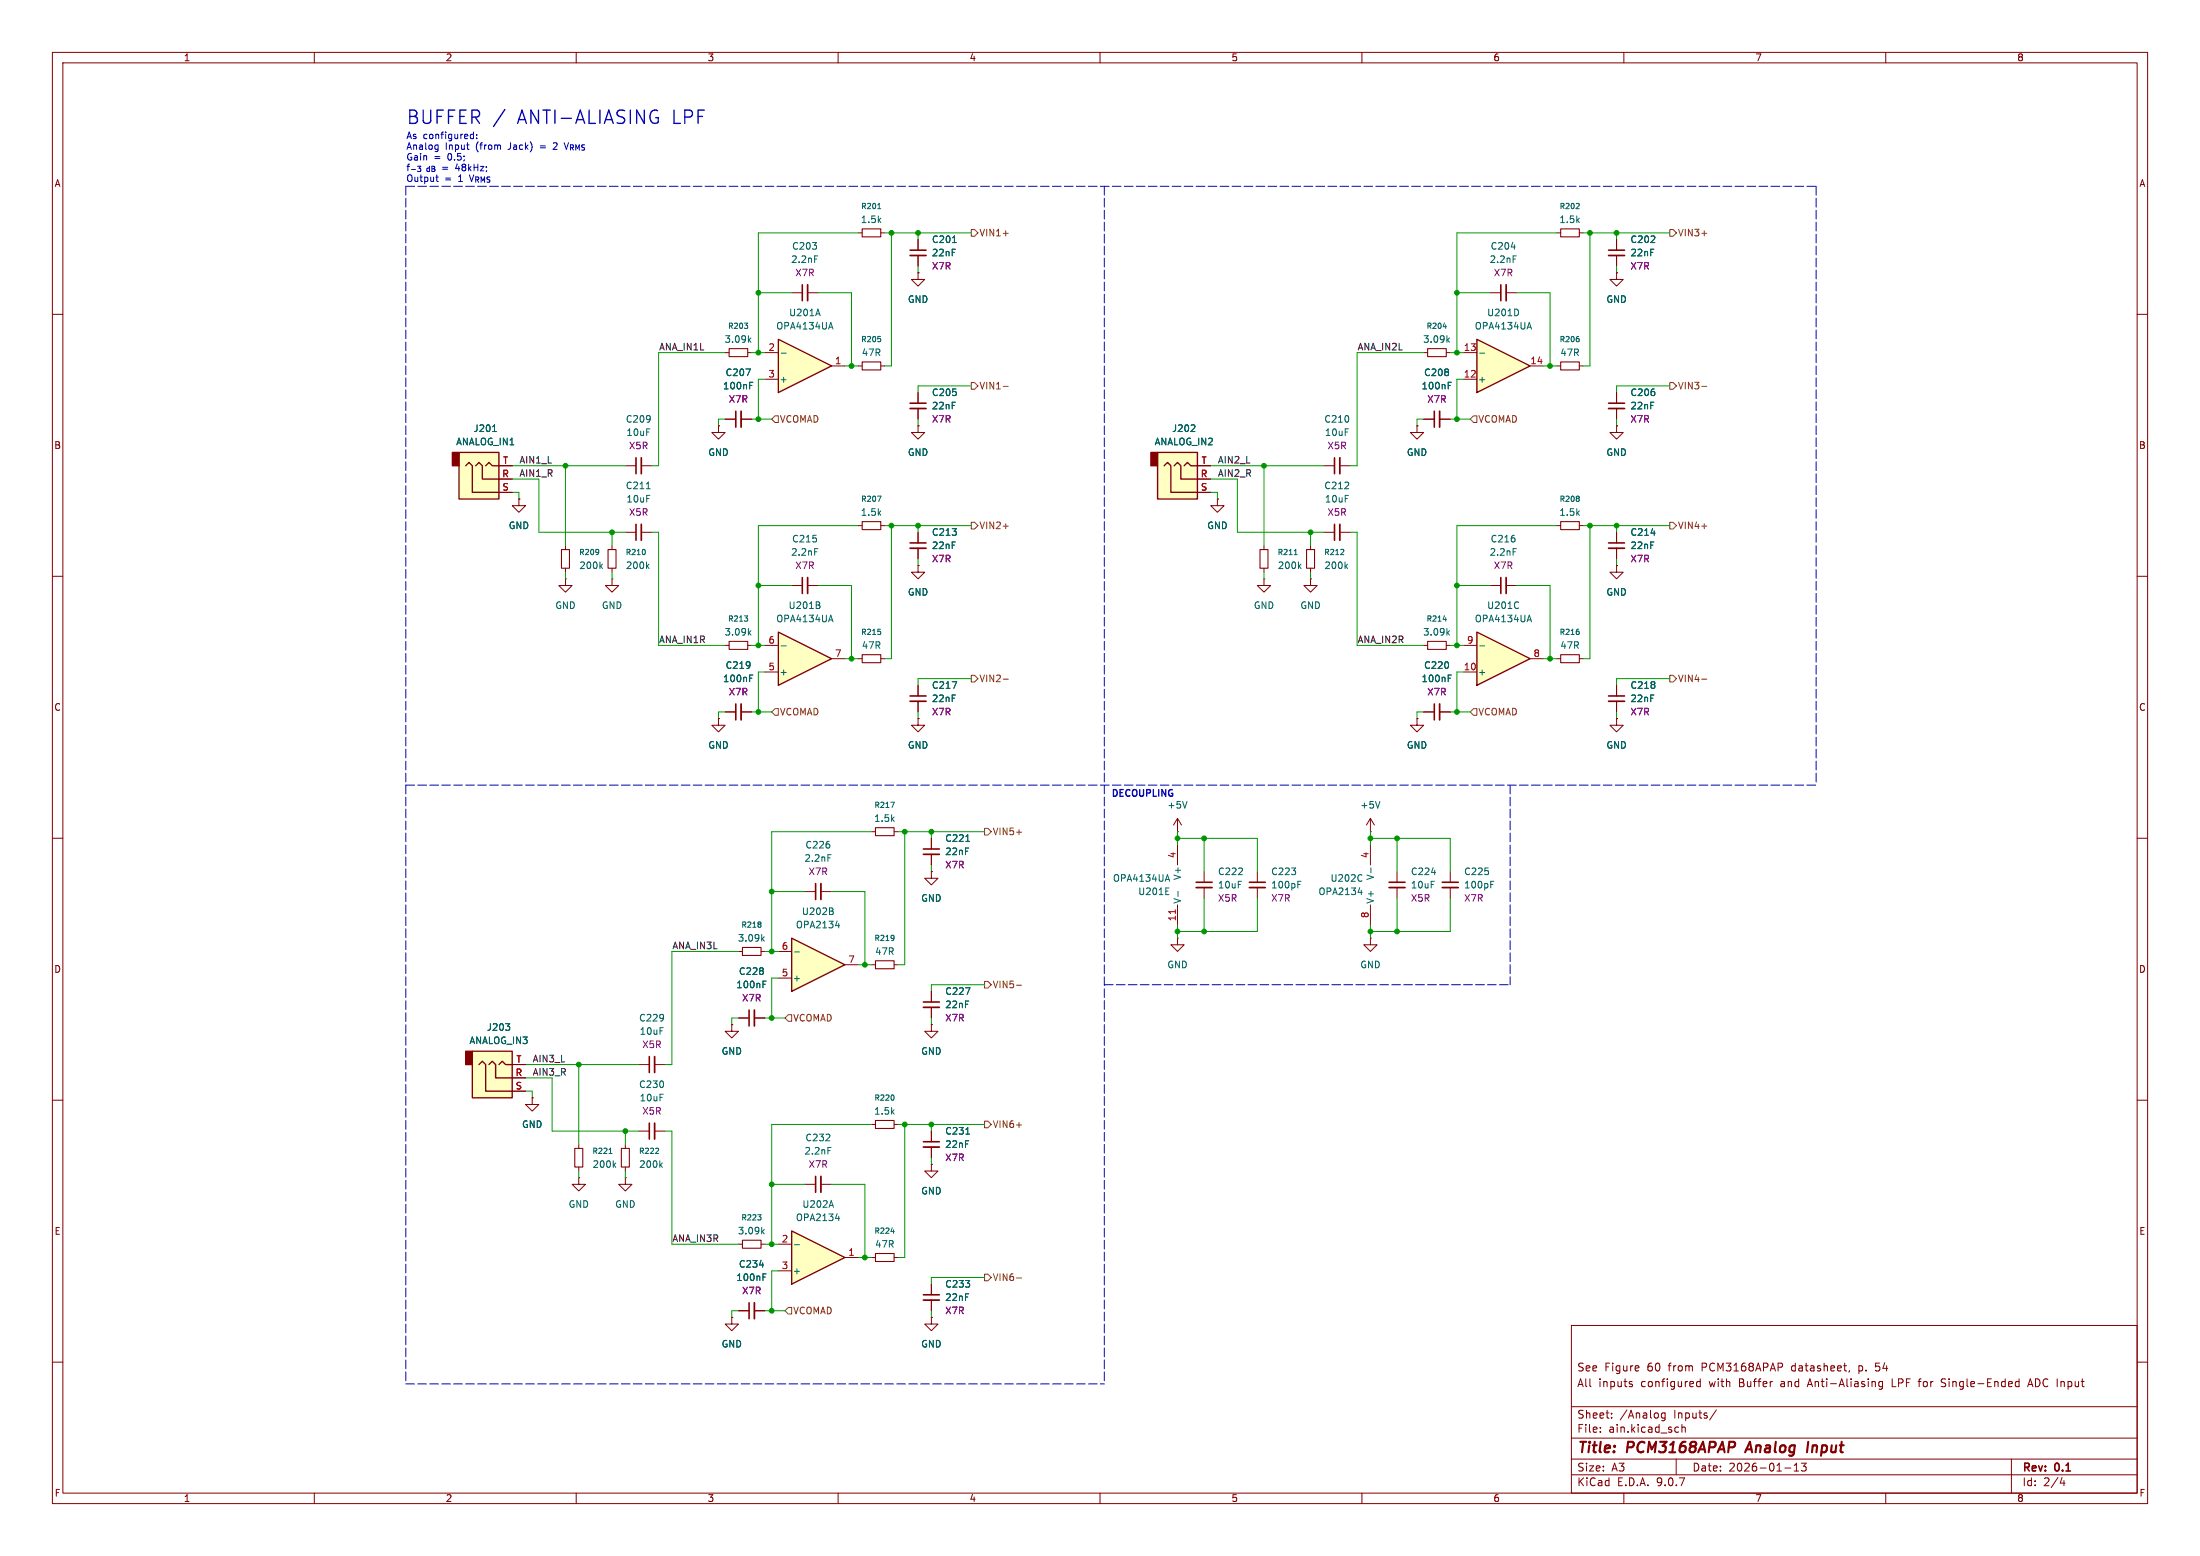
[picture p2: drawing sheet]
<svg xmlns="http://www.w3.org/2000/svg" width="420mm" height="297mm" viewBox="0 0 420 297" stroke-linecap="round" stroke-linejoin="round" font-family="sans-serif">
<g fill="none" stroke="#840000" stroke-width=".19">
<path d="M10 10h400v277h-400zM12 12h396v273h-396zM60 10v2M110 10v2M160 10v2M210 10v2M260 10v2M310 10v2M360 10v2M10 60h2M408 60h2M10 110h2"/>
<path d="M151.1 111.8h2.1M154.2 111.8h2M250.2 104.1v.8M250.2 108.5v.7M252.7 101.6h2.1M255.8 101.6h2M408 110h2M10 160h2M224.8 158.8h.1M224.8 156.2l-.8 1.3M224.8 156.2l.8 1.3M224.8 156.2v2.6"/>
<path d="M408 160h2M177.8 166.4v1.2h1.3l-1.3 1.3-1.3-1.3h1.3M177.8 166.4h.1M224.8 179.1v1.2h1.3l-1.3 1.3-1.3-1.3h1.3M224.8 179.1h.1M224.8 161.3v3.8M224.8 172.7v3.8M229.9 166.4v2M229.9 169.4v2.1M240 166.4v2M240 169.4v2.1M261.6 161.3v3.8"/>
<path d="M261.6 172.7v3.8M166.4 184.2h.7M170.7 184.2h.7M10 210h2M101.6 209.6v1.2h1.3l-1.3 1.3-1.3-1.3h1.3M101.6 209.6h.1M408 210h2M139.7 251.5v1.2h1.3l-1.3 1.3-1.3-1.3h1.3M139.7 251.5h.1M177.8 251.5v1.2h1.3l-1.3 1.3-1.3-1.3h1.3M177.8 251.5h.1M177.8 245.1v2"/>
<path d="M177.8 248.2v2M300 253h108v32h-108zM10 260h2M300 278.5h108M300 274.5h108M300 268.5h108M305.5 273.2v.2M305.5 272.5v.1M307.7 270.5v.2M307.7 269.8v.1M311.2 264.2l.4 .1 .1 .2-.3 .2h-.2M311.2 263.7l.4 .1"/>
<path d="M312.8 260.8l.1 .2-.7 .2M317.9 269.7v1.2l-.3 .3-.4-.1M317.9 269.8l-.5-.1-.2 .3 .1 .6h.6M320 278.5v3M320.3 272.4l.1 .1M320.4 273.3l-.1 .1M321.1 271.9v1.5M321.1 272.5l.2-.1 .4 .1v.9M324.6 263.8l-.4-.1-.3 .3 .1 .6h.6M324.6 263.2v1.5M327.7 269.1l-1.3 1.9M342.5 279.7l.4-.4v1.5"/>
<path d="M344.8 279.3l-.5 .6 .4 .1v.6l-.2 .2-.6-.2M353.1 261.6l-.2 .3M357.8 263.7l.2 .2v.8M358 261.5l.1 .1M358.1 260.2l-.1 .7 .1-.1M359.4 263.8l-.5-.1-.2 .3 .1 .6h.6M359.4 263.7v1.2l-.3 .3-.4-.1M361.2 263.2v1.5h.7M366.2 263.7h.5M366.6 263.2l-.2 .2M370.6 264.6l.6 .1M371.2 263.2h-.3l-.3 .3 .1 .3 .5 .2"/>
<path d="M384 278.5v6.5M384.7 264.4l.3 .3 .4-.1M385.4 263.8l-.4-.1-.3 .3M385.4 263.2v1.5M387.1 264.7l.5-1.5 .5 1.5M387.2 264.3h.7M408 260h2M60 285v2M110 285v2M160 285v2M210 285v2M260 285v2"/>
<path d="M300 281.5h108M310 285v2M340.7 280.2h1.2M342.5 280.8h.9M360 285v2M393.7 282l-.4 1.1h.9M394 282.6v1"/>
</g>
<path d="M334.1 275.2l-1 2M345.2 275.2l-.2 2" fill="none" stroke="#840000" stroke-width=".4"/>
<path d="M153.2 110.2v3.1M254.8 100.1v3M228.3 168.4h3.1M238.5 168.4h3.1M176.3 247.1h3" fill="none" stroke="#840000" stroke-width=".3"/>
<path d="M154.2 110.2v3.1M255.8 100.1v3M228.3 169.4h3.1M238.5 169.4h3.1M176.3 248.2h3" fill="none" stroke="#840000" stroke-width=".33"/>
<g fill="none" stroke="#006464" stroke-width=".19">
<path d="M155.5 104.7h.6M255.9 105.9h.6M256.5 105v.3M256.9 108l.4 .5M257.3 107.7l-.5 .5M226.6 153l-.4 1.2M170.6 178.6v.7M170.7 179h-.1M222.6 170.8h.6M222.6 169.5h.6M222.6 167.9h.6M222.9 166.9l.4 1.3"/>
<path d="M224.9 170.1v1M247.8 168.8h.4M247.8 168.2h.6M259.3 170.3h.8M259.9 169.9v.9M259.9 167l.1 .1M260 168.1l-.1 .1M261.7 165.6v1"/>
</g>
<path d="M249.4 104.9h1.6v3.6h-1.6zM167.1 183.4h3.6v1.5h-3.6z" fill="none" stroke="#840000" stroke-width=".2"/>
<path d="M224.4 173.7v.7" fill="none" stroke="#a90000" stroke-width=".19"/>
<path d="M281.9 120.7l10.2 5-10.2 5.1z" fill="#ffffc2"/>
<path d="M281.9 120.7l10.2 5-10.2 5.1z" fill="none" stroke="#840000" stroke-width=".25"/>
<g fill="none" stroke="#840000" stroke-width=".19">
<path d="M297.2 44.5h.7M301.5 44.5h.8M308.6 52.1v1.2h1.3l-1.3 1.3-1.3-1.3h1.3M308.6 52.1h.1M308.6 45.7v2.1M308.6 48.8v2M119.4 88.9h2M122.4 88.9h2.1M119.4 101.6h2M122.4 101.6h2.1M241.3 104.1v.8M241.3 108.5v.7"/>
<path d="M284.5 111.8h2M287.5 111.8h2.1M297.2 100.3h.7M301.5 100.3h.8M279.4 128.3h2.5M279.4 123.2h2.5M292.1 125.7h2.5M297.2 125.7h.7M301.5 125.7h.8M141 250.2h2M144 250.2h2"/>
</g>
<g fill="none" stroke="#006464" stroke-width=".19">
<path d="M300.9 39.8h.6M301.4 38.9v.4M123.4 93.3h.7M301.4 94.8v.2M301.4 95.2v.4M247.1 105.9h.6M248 108l.4 .5M248.4 107.7l-.5 .5M288.9 104.7h.6M289.8 114.9l.1 .1M289.9 116l-.1 .1M291.6 118.3h.7"/>
<path d="M291.9 117.4l.5 1.3M282.5 123.3h.9M301.4 120.6v.4M145 241.5h.8M145.7 243.8h.4M145.7 243.1h.6"/>
</g>
<path d="M297.9 43.7h3.6v1.5h-3.6zM297.9 99.6h3.6v1.5h-3.6zM240.5 104.9h1.6v3.6h-1.6zM297.9 125h3.6v1.5h-3.6z" fill="none" stroke="#840000" stroke-width=".2"/>
<path d="M307.1 47.8h3M121.4 87.4v3M121.4 100.1v3M286.5 110.2v3.1M143 248.7v3" fill="none" stroke="#840000" stroke-width=".3"/>
<path d="M307.1 48.8h3M122.4 87.4v3M122.4 100.1v3M287.5 110.2v3.1M144 248.7v3" fill="none" stroke="#840000" stroke-width=".33"/>
<path d="M151.1 179.1l10.2 5.1-10.2 5z" fill="#ffffc2"/>
<path d="M151.1 179.1l10.2 5.1-10.2 5z" fill="none" stroke="#840000" stroke-width=".25"/>
<g fill="none" stroke="#840000" stroke-width=".19">
<path d="M241.3 110.5v1.3h1.3l-1.3 1.2-1.3-1.2h1.3M241.3 110.5h.1M250.2 110.5v1.3h1.3l-1.3 1.2-1.3-1.2h1.3M250.2 110.5h.1M270.5 137.2v1.2h1.3l-1.3 1.3-1.3-1.3h1.3M270.5 137.2h.1M271.8 135.9h2M274.8 135.9h2.1M308.6 130.8v2M308.6 133.9v2M261.6 158.8h.1M261.6 156.2l-.7 1.3"/>
<path d="M261.6 156.2l.8 1.3M261.6 156.2v2.6M153.7 170.2h2M156.7 170.2h2M261.6 179.1v1.2h1.3l-1.3 1.3-1.3-1.3h1.3M261.6 179.1h.1M266.7 166.4v2M266.7 169.4v2.1M276.9 166.4v2M276.9 169.4v2.1M139.7 195.6v1.3h1.3l-1.3 1.2-1.3-1.2h1.3M139.7 195.6h.1"/>
<path d="M141 181.6h.7M141 194.3h2M144 194.3h2M145.3 181.6h.7M148.6 186.7h2.5M148.6 181.6h2.5M161.3 184.2h2.5M177.8 195.6v1.3h1.3l-1.3 1.2-1.3-1.2h1.3M177.8 195.6h.1M177.8 189.2v2.1M177.8 192.3v2M119.4 218.4v.8"/>
<path d="M121.9 215.9h2.1M121.9 203.2h2.1M125 215.9h2M125 203.2h2M166.4 214.6h.7M170.7 214.6h.7M177.8 215.9v2M177.8 218.9v2.1M119.4 222.8v.7"/>
</g>
<g fill="none" stroke="#006464" stroke-width=".19">
<path d="M276.5 129.5h.4M276.5 128.8h.6M263.4 153l-.4 1.2M145.2 176.1v.2M145.2 176.5v.4M145.5 179.2l.4 .4M145.9 178.8l-.5 .5M158.1 163.1h.6M158.8 173.9l.3 .2-.1 .3-.2 .2M158.9 173.4l.1 .1-.1 .3M159.5 176.7h.8M160.1 176.3v.8"/>
<path d="M273.3 166.5h.8M284.6 168.8h.4M284.6 168.2h.6M145.7 187.9h.4M145.7 187.3h.6M151.7 181.7h.9M184.3 188.5h.9l-.6 1.3M125.7 219.3v.3M170.6 209.2v.6M184.4 216.5h.7M125.1 220.2h.6M126.1 222.3l.3 .5"/>
<path d="M126.4 222l-.4 .5"/>
</g>
<path d="M273.8 134.4v3M307.1 132.8h3M155.7 168.7v3M265.2 168.4h3M275.3 168.4h3.1M143 192.8v3M176.3 191.3h3M124 201.7v3M124 214.4v3M176.3 217.9h3" fill="none" stroke="#840000" stroke-width=".3"/>
<path d="M274.8 134.4v3M307.1 133.9h3M156.7 168.7v3M265.2 169.4h3M275.3 169.4h3.1M144 192.8v3M176.3 192.3h3M125 201.7v3M125 214.4v3M176.3 218.9h3" fill="none" stroke="#840000" stroke-width=".33"/>
<path d="M141.7 180.8h3.6v1.6h-3.6zM118.6 219.2h1.5v3.6h-1.5zM167.1 213.9h3.6v1.5h-3.6z" fill="none" stroke="#840000" stroke-width=".2"/>
<path d="M151.1 234.9l10.2 5.1-10.2 5.1z" fill="#ffffc2"/>
<path d="M151.1 234.9l10.2 5.1-10.2 5.1z" fill="none" stroke="#840000" stroke-width=".25"/>
<g fill="none" stroke="#840000" stroke-width=".19">
<path d="M297.2 69.9h.7M301.5 69.9h.8M137.2 137.2v1.2h1.2l-1.2 1.3-1.3-1.3h1.3M137.2 137.2h.1M308.6 137.2v1.2h1.3l-1.3 1.3-1.3-1.3h1.3M308.6 137.2h.1M141 237.5h.7M145.3 237.5h.7M148.6 237.5h2.5M153.7 226.1h2M156.7 226.1h2M177.8 222.2v1.3h1.3l-1.3 1.3-1.3-1.3h1.3"/>
<path d="M177.8 222.2h.1M148.6 242.6h2.5M161.3 240h2.5M166.4 240h.7M170.7 240h.7"/>
</g>
<path d="M301.4 64.7v.4M158.1 219h.6M144.6 231.9h.7l-.4 .3M145.2 232.3v.5M145.5 235l.4 .5M145.9 234.7l-.5 .5M151.7 237.6h.9M158.7 229.2l.4 1.2M159.5 232.6h.8M160.1 232.1v.9M170.1 235.1h.6" fill="none" stroke="#006464" stroke-width=".19"/>
<path d="M155.7 224.5v3.1" fill="none" stroke="#840000" stroke-width=".3"/>
<path d="M156.7 224.5v3.1" fill="none" stroke="#840000" stroke-width=".33"/>
<path d="M297.9 69.1h3.6v1.5h-3.6zM141.7 236.7h3.6v1.6h-3.6zM167.1 239.3h3.6v1.5h-3.6z" fill="none" stroke="#840000" stroke-width=".2"/>
<path d="M148.6 64.8l10.1 5.1-10.1 5z" fill="#ffffc2"/>
<path d="M148.6 64.8l10.1 5.1-10.1 5z" fill="none" stroke="#840000" stroke-width=".25"/>
<path d="M151.1 55.9h2.1M154.2 55.9h2M284.5 55.9h2M287.5 55.9h2.1M146 72.4h2.6M146 67.3h2.6M158.7 69.9h2.6M138.4 135.9h2.1M141.5 135.9h2" fill="none" stroke="#840000" stroke-width=".19"/>
<path d="M155.5 48.8h.6M156.1 59l.5 1.3M288.5 47.1h.8M288.9 48.8h.6M149.1 67.4h1M158.3 62.4h.6M158.6 61.5l.4 1.3M143.1 129.5h.4M143.1 128.8h.6" fill="none" stroke="#006464" stroke-width=".19"/>
<path d="M153.2 54.4v3M286.5 54.4v3M140.5 134.4v3" fill="none" stroke="#840000" stroke-width=".3"/>
<path d="M154.2 54.4v3M287.5 54.4v3M141.5 134.4v3" fill="none" stroke="#840000" stroke-width=".33"/>
<path d="M148.6 120.7l10.1 5-10.1 5.1z" fill="#ffffc2"/>
<path d="M148.6 120.7l10.1 5-10.1 5.1z" fill="none" stroke="#840000" stroke-width=".25"/>
<g fill="none" stroke="#840000" stroke-width=".19">
<path d="M175.3 52.1v1.2h1.2l-1.2 1.3-1.3-1.3h1.3M175.3 52.1h.1M175.3 45.7v2.1M175.3 48.8v2M138.4 67.3h.8M142.7 67.3h.8M163.8 69.9h.8M168.1 69.9h.8M175.3 74.9v2.1M175.3 78v2M175.3 81.3v1.3h1.2l-1.2 1.2-1.3-1.2h1.3M175.3 81.3h.1"/>
<path d="M146 128.3h2.6M146 123.2h2.6M158.7 125.7h2.6M175.3 137.2v1.2h1.2l-1.2 1.3-1.3-1.3h1.3M175.3 137.2h.1M166.4 158.8h.7M170.7 158.8h.7M177.8 160v2.1M177.8 163.1v2"/>
</g>
<g fill="none" stroke="#006464" stroke-width=".19">
<path d="M181.8 46.3h.8M142.1 61.7h.6l-.3 .4M142.7 62.2v.4M143 64.9l.4 .4M143.4 64.5l-.5 .5M168.1 64.7v.4M156.2 115.5l.3 .2v.3l-.2 .1M156.4 114.9l.1 .2-.1 .3M158.3 118.3h.6M158.6 117.4l.4 1.3M149.1 123.3h1M170 153.1h.7l-.4 1"/>
<path d="M184.4 160.6h.7"/>
</g>
<path d="M139.2 66.5h3.5v1.6h-3.5zM164.6 69.1h3.5v1.5h-3.5zM167.1 158h3.6v1.5h-3.6z" fill="none" stroke="#840000" stroke-width=".2"/>
<path d="M173.7 47.8h3.1M173.7 77h3.1M176.3 162.1h3" fill="none" stroke="#840000" stroke-width=".3"/>
<path d="M173.7 48.8h3.1M173.7 78h3.1M176.3 163.1h3" fill="none" stroke="#840000" stroke-width=".33"/>
<path d="M281.9 64.8l10.2 5.1-10.2 5z" fill="#ffffc2"/>
<path d="M281.9 64.8l10.2 5.1-10.2 5z" fill="none" stroke="#840000" stroke-width=".25"/>
<path d="M163.8 44.5h.8M168.1 44.5h.8M279.4 72.4h2.5M279.4 67.3h2.5M292.1 69.9h2.5M163.8 125.7h.8M168.1 125.7h.8" fill="none" stroke="#840000" stroke-width=".19"/>
<path d="M167.6 39.8h.5M289.8 59.3v.7M282.5 67.4h.9M291.6 62.4h.7M291.9 61.5l.5 1.3M168.1 120.6v.4" fill="none" stroke="#006464" stroke-width=".19"/>
<path d="M164.6 43.7h3.5v1.5h-3.5zM164.6 125h3.5v1.5h-3.5z" fill="none" stroke="#840000" stroke-width=".2"/>
<path d="M90.2 200.7h7.6v8.9h-7.6z" fill="#ffffc2"/>
<path d="M88.9 200.7h1.3v2.5h-1.3z" fill="#840000" stroke="#840000" stroke-width=".25"/>
<path d="M90.2 200.7h7.6v8.9h-7.6zM91.4 203.2l.7-.6 .6 .6v5.1h5.1M93.3 203.2l.7-.6 .6 .6v2.5h3.2M95.2 203.2l.7-.6 .6 .6h1.3" fill="none" stroke="#840000" stroke-width=".25"/>
<g fill="none" stroke="#840000" stroke-width=".19">
<path d="M308.6 74.9v2.1M308.6 78v2M137.2 81.3v1.3h1.2l-1.2 1.2-1.3-1.2h1.3M137.2 81.3h.1M232.4 95.3v1.2h1.3l-1.3 1.3-1.3-1.3h1.3M232.4 95.3h.1M271.8 80h2M274.8 80h2.1M308.6 81.3v1.3h1.3l-1.3 1.2-1.3-1.2h1.3M308.6 81.3h.1M107.9 110.5v1.3h1.3l-1.3 1.2-1.2-1.2h1.2M107.9 110.5h.1"/>
<path d="M107.9 104.1v.8M107.9 108.5v.7M175.3 108v1.2h1.2l-1.2 1.3-1.3-1.3h1.3M175.3 108h.1M175.3 101.6v2M175.3 104.6v2.1M308.6 108v1.2h1.3l-1.3 1.3-1.3-1.3h1.3M308.6 108h.1M308.6 101.6v2M308.6 104.6v2.1M175.3 130.8v2M175.3 133.9v2"/>
<path d="M97.8 208.3h2.5M97.8 205.7h2.5M97.8 203.2h2.5"/>
</g>
<path d="M276.5 73.6h.4M276.5 73h.6M114.3 105v.6M114.3 105.3v.1M114.7 108l.3 .5M115 107.7l-.5 .5M315.2 101.8h.8M181.8 130.1h.8l-.5 1.3M96.5 195.4h.8l-.4 .5M97.2 195.9l.1 .2-.1 .5" fill="none" stroke="#006464" stroke-width=".19"/>
<path d="M273.8 78.5v3M307.1 77h3M173.7 103.6h3.1M307.1 103.6h3M173.7 132.8h3.1" fill="none" stroke="#840000" stroke-width=".3"/>
<path d="M274.8 78.5v3M307.1 78h3M173.7 104.6h3.1M307.1 104.6h3M173.7 133.9h3.1" fill="none" stroke="#840000" stroke-width=".33"/>
<path d="M107.2 104.9h1.5v3.6h-1.5z" fill="none" stroke="#840000" stroke-width=".2"/>
<path d="M221 86.4h7.6v8.9h-7.6z" fill="#ffffc2"/>
<path d="M219.7 86.4h1.3v2.5h-1.3z" fill="#840000" stroke="#840000" stroke-width=".25"/>
<path d="M221 86.4h7.6v8.9h-7.6zM222.2 88.9l.7-.6 .6 .6v5.1h5.1M224.2 88.9l.6-.6 .6 .6v2.5h3.2M226.1 88.9l.6-.6 .6 .6h1.3" fill="none" stroke="#840000" stroke-width=".25"/>
<g fill="none" stroke="#840000" stroke-width=".19">
<path d="M228.6 94h2.5M228.6 91.4h2.5M228.6 88.9h2.5M270.5 81.3v1.3h1.3l-1.3 1.2-1.3-1.2h1.3M270.5 81.3h.1M116.8 110.5v1.3h1.3l-1.3 1.2-1.2-1.2h1.2M116.8 110.5h.1M116.8 104.1v.8M116.8 108.5v.7M163.8 100.3h.8M168.1 100.3h.8M271.8 123.2h.7"/>
<path d="M276.1 123.2h.8M110.5 218.4v.8M110.5 224.8v1.3h1.3l-1.3 1.2-1.3-1.2h1.3M110.5 224.8h.1M110.5 222.8v.7M119.4 224.8v1.3h1.2l-1.2 1.2-1.3-1.2h1.3M119.4 224.8h.1"/>
</g>
<path d="M167.5 94.7h.7l-.5 1M228 81.2l.1 .1v.3l-.8 .8h.8M123.1 105v.7M123.5 108l.4 .5M123.9 107.7l-.5 .5M275.5 118.2h.6M276.3 120.7l.4 .5M276.7 120.4l-.5 .5M116.3 220.2h.5M117.2 222.3l.4 .5M117.6 222l-.5 .5" fill="none" stroke="#006464" stroke-width=".19"/>
<path d="M164.6 99.6h3.5v1.5h-3.5zM116.1 104.9h1.5v3.6h-1.5zM272.5 122.4h3.6v1.6h-3.6zM109.7 219.2h1.6v3.6h-1.6z" fill="none" stroke="#840000" stroke-width=".2"/>
<path d="M87.6 86.4h7.6v8.9h-7.6z" fill="#ffffc2"/>
<path d="M86.4 86.4h1.2v2.5h-1.2z" fill="#840000" stroke="#840000" stroke-width=".25"/>
<path d="M87.6 86.4h7.6v8.9h-7.6zM88.9 88.9l.6-.6 .7 .6v5.1h5M90.8 88.9l.6-.6 .7 .6v2.5h3.1M92.7 88.9l.6-.6 .7 .6h1.2" fill="none" stroke="#840000" stroke-width=".25"/>
<g fill="none" stroke="#840000" stroke-width=".19">
<path d="M175.3 52.1h.1M175.3 45.7v2.1M175.3 48.8v2M308.6 52.1h.1M308.6 45.7v2.1M308.6 48.8v2M175.3 74.9v2.1M175.3 78v2M271.8 67.3h.7M276.1 67.3h.8M308.6 74.9v2.1M308.6 78v2"/>
<path d="M95.2 94h2.6M95.2 91.4h2.6M95.2 88.9h2.6M99.1 95.3v1.2h1.2l-1.2 1.3-1.3-1.3h1.3M99.1 95.3h.1M137.2 81.3h.1M138.4 80h2.1M141.5 80h2M175.3 81.3h.1M228.6 94h2.5M228.6 91.4h2.5M228.6 88.9h2.5"/>
<path d="M232.4 95.3h.1M252.7 88.9h2.1M255.8 88.9h2M270.5 81.3h.1M271.8 80h2M274.8 80h2.1M308.6 81.3h.1M175.3 108h.1M175.3 101.6v2M175.3 104.6v2.1M308.6 108h.1M308.6 101.6v2"/>
<path d="M308.6 104.6v2.1M137.2 137.2h.1M138.4 123.2h.8M138.4 135.9h2.1M141.5 135.9h2M142.7 123.2h.8M175.3 137.2h.1M175.3 130.8v2M175.3 133.9v2M270.5 137.2h.1M271.8 135.9h2M274.8 135.9h2.1"/>
<path d="M308.6 137.2h.1M308.6 130.8v2M308.6 133.9v2M177.8 166.4h.1M177.8 160v2.1M177.8 163.1v2M139.7 195.6h.1M141 194.3h2M144 194.3h2M177.8 195.6h.1M177.8 189.2v2.1M177.8 192.3v2"/>
<path d="M97.8 208.3h2.5M97.8 205.7h2.5M97.8 203.2h2.5M101.6 209.6h.1M177.8 215.9v2M177.8 218.9v2.1M177.8 222.2h.1M139.7 251.5h.1M141 250.2h2M144 250.2h2M177.8 251.5h.1M177.8 245.1v2"/>
<path d="M177.8 248.2v2"/>
</g>
<g fill="none" stroke="#006464" stroke-width=".19">
<path d="M181.8 46.3h.8M142.4 70.4h.8l-.5 1.3M143.1 73.6h.4M143.1 73h.6M275.5 62.4h.6M276.3 64.9l.4 .4M276.5 73.6h.4M276.5 73h.6M276.7 64.5l-.5 .5M94 82.4h.8M228 81.2l.1 .1v.3l-.8 .8h.8M142.1 117.6h.6l-.3 .3"/>
<path d="M142.7 118v.5M315.2 101.8h.8M143 120.7l.4 .5M143.1 129.5h.4M143.1 128.8h.6M143.4 120.4l-.5 .5M181.8 130.1h.8l-.5 1.3M276.5 129.5h.4M276.5 128.8h.6M184.4 160.6h.7M96.5 195.4h.8l-.4 .5M97.2 195.9l.1 .2-.1 .5"/>
<path d="M145.7 187.9h.4M145.7 187.3h.6M184.3 188.5h.9l-.6 1.3M184.4 216.5h.7M145 241.5h.8M145.7 243.8h.4M145.7 243.1h.6"/>
</g>
<path d="M272.5 66.5h3.6v1.6h-3.6zM139.2 122.4h3.5v1.6h-3.5z" fill="none" stroke="#840000" stroke-width=".2"/>
<path d="M140.5 78.5v3M254.8 87.4v3" fill="none" stroke="#840000" stroke-width=".3"/>
<path d="M141.5 78.5v3M255.8 87.4v3" fill="none" stroke="#840000" stroke-width=".33"/>
<g fill="none" stroke="#725600" stroke-width=".19">
<path d="M185.4 43.8h.7l.6 .7-.6 .6h-.7zM191.5 44.5h1M318.8 43.8h.6l.6 .7-.6 .6h-.6zM324.9 44.5h.9M148 79.4h.6v1.2h-.6l-.7-.6zM185.4 73h.7l.6 .7-.6 .6h-.7zM191.5 73.8h1M318.8 73h.6l.6 .7-.6 .6h-.6zM324.9 73.8h.9M185.4 99.7h.7l.6 .6-.6 .7h-.7zM280.7 80l.6-.6h.6v1.2h-.6zM318.8 99.7h.6l.6 .6-.6 .7h-.6z"/>
<path d="M191.5 100.4h1M324.9 100.4h.9M148 135.3h.6v1.2h-.6l-.7-.6zM185.4 128.9h.7l.6 .6-.6 .7h-.7zM191.5 129.6h1M280.7 135.9l.6-.6h.6v1.2h-.6zM318.8 128.9h.6l.6 .6-.6 .7h-.6zM324.9 129.6h.9M188 158.1h.6l.6 .7-.6 .6h-.6zM194.1 158.8h.9M150.5 193.7h.6v1.2h-.6l-.6-.6zM188 187.3h.6l.6 .7-.6 .6h-.6z"/>
<path d="M194.1 188.1h.9M188 214h.6l.6 .6-.6 .7h-.6zM194.1 214.7h.9M150.5 249.6h.6v1.2h-.6l-.6-.6zM188 243.2h.6l.6 .6-.6 .7h-.6zM194.1 243.9h.9"/>
</g>
<path d="M77.5 35.6v228.6M77.5 35.6h269.2M210.8 35.6v114.3M346.7 35.6v114.3M77.5 149.9h269.2M210.8 149.9v114.3M288.3 149.9v38.1M210.8 188h77.5M77.5 264.2h133.3" fill="none" stroke="#0000c2" stroke-width=".19" stroke-dasharray="1.7 .6"/>
<g fill="none" stroke="#009600" stroke-width=".19">
<path d="M144.8 55.9h6.3M156.2 55.9h6.4v14M163.8 44.5h-19v22.8M168.9 44.5h16.5M170.2 44.5v25.4h-1.3M175.3 44.5v1.2M175.3 50.8v1.3M278.1 55.9h6.4M289.6 55.9h6.3v14M297.2 44.5h-19.1v22.8M302.3 44.5h16.5M303.5 44.5v25.4h-1.2"/>
<path d="M308.6 44.5v1.2M308.6 50.8v1.3M138.4 67.3h-12.7v21.6h-1.2M143.5 67.3h2.5M146 72.4h-1.2v7.6M161.3 69.9h2.5M185.4 73.7h-10.1v1.2M271.8 67.3h-12.7v21.6h-1.3M276.9 67.3h2.5M279.4 72.4h-1.3v7.6M294.6 69.9h2.6M318.8 73.7h-10.2v1.2"/>
<path d="M97.8 91.4h5.1v10.2h16.5M97.8 88.9h21.6M97.8 94h1.3v1.3M107.9 88.9v15.2M138.4 80h-1.2v1.3M143.5 80h3.8M175.3 80v1.3M231.1 91.4h5.1v10.2h16.5M231.1 88.9h21.6M231.1 94h1.3v1.3M241.3 88.9v15.2M271.8 80h-1.3v1.3"/>
<path d="M276.9 80h3.8M308.6 80v1.3M107.9 109.2v1.3M116.8 101.6v2.5M116.8 109.2v1.3M124.5 101.6h1.2v21.6h12.7M144.8 111.8h6.3M156.2 111.8h6.4v13.9M163.8 100.3h-19v22.9M168.9 100.3h16.5M170.2 100.3v25.4h-1.3M175.3 100.3v1.3"/>
<path d="M175.3 106.7v1.3M241.3 109.2v1.3M250.2 101.6v2.5M250.2 109.2v1.3M257.8 101.6h1.3v21.6h12.7M278.1 111.8h6.4M289.6 111.8h6.3v13.9M297.2 100.3h-19.1v22.9M302.3 100.3h16.5M303.5 100.3v25.4h-1.2M308.6 100.3v1.3M308.6 106.7v1.3"/>
<path d="M138.4 135.9h-1.2v1.3M143.5 135.9h3.8M143.5 123.2h2.5M146 128.3h-1.2v7.6M161.3 125.7h2.5M175.3 135.9v1.3M185.4 129.5h-10.1v1.3M271.8 135.9h-1.3v1.3M276.9 135.9h3.8M276.9 123.2h2.5M279.4 128.3h-1.3v7.6M294.6 125.7h2.6"/>
<path d="M308.6 135.9v1.3M318.8 129.5h-10.2v1.3M166.4 158.8h-19.1v22.8M171.4 158.8h16.6M172.7 158.8v25.4h-1.3M177.8 158.8v1.2M224.8 158.8v2.5M261.6 158.8v2.5M147.3 170.2h6.4M158.7 170.2h6.4v14M177.8 165.1v1.3M224.8 160h15.2v6.4"/>
<path d="M224.8 176.5v2.6M229.9 160v6.4M229.9 171.5v6.3M240 171.5v6.3h-15.2M261.6 176.5v2.6M261.6 160h15.3v6.4M266.7 160v6.4M266.7 171.5v6.3M276.9 171.5v6.3h-15.3M141 194.3h-1.3v1.3M141 181.6h-12.7v21.6h-1.3M146 194.3h3.9"/>
<path d="M146 181.6h2.6M148.6 186.7h-1.3v7.6M163.8 184.2h2.6M177.8 194.3v1.3M188 188h-10.2v1.2M100.3 203.2h21.6M100.3 208.3h1.3v1.3M100.3 205.7h5.1v10.2h16.5M110.5 203.2v15.2M119.4 215.9v2.5M127 215.9h1.3v21.6h12.7M166.4 214.6h-19.1v22.9"/>
<path d="M171.4 214.6h16.6M172.7 214.6v25.4h-1.3M177.8 214.6v1.3M110.5 223.5v1.3M119.4 223.5v1.3M146 237.5h2.6M147.3 226.1h6.4M158.7 226.1h6.4v13.9M177.8 221v1.2M141 250.2h-1.3v1.3M146 250.2h3.9M148.6 242.6h-1.3v7.6"/>
<path d="M163.8 240h2.6M177.8 250.2v1.3M188 243.8h-10.2v1.3"/>
</g>
<g fill="none" stroke="#0000c2" stroke-width=".19">
<path d="M81.6 32.7h.4M81.6 32.1h.4M82 31.7v1M82.5 31.7h.3l.2 .2-.2 .3 .2 .1v.3l-.2 .1h-.3zM82.5 32.2h.3M83.2 33.8h.5M83.4 33.4v1.1l.3 .2M83.6 27.7v1l-.2 .2M83.6 28.5h-.3M87.3 31.3l-.3 .9h.8M87.6 31.8v.8M89.4 28.5h.1"/>
<path d="M89.5 31.3v1.3M89.9 26.4h.5M89.9 25.7h.5M90.4 25.2v1.3M90.5 31.3v1.3M90.5 31.9h.7M91 26.4v.1M91 25.7v.1M106.1 27.2l-.5 .2M106.3 27.8l-.7 .7h.8M107.7 27.2l.4 1.3 .4-1.3"/>
</g>
<g fill="#009600" stroke="#009600" stroke-width=".19">
<circle cx="303.5" cy="44.5" r=".46"/>
<circle cx="308.6" cy="44.5" r=".46"/>
<circle cx="295.9" cy="69.9" r=".46"/>
<circle cx="278.1" cy="55.9" r=".46"/>
<circle cx="278.1" cy="67.3" r=".46"/>
<circle cx="278.1" cy="80" r=".46"/>
<circle cx="241.3" cy="88.9" r=".46"/>
<circle cx="250.2" cy="101.6" r=".46"/>
<circle cx="278.1" cy="135.9" r=".46"/>
<circle cx="261.6" cy="160" r=".46"/>
<circle cx="261.6" cy="177.8" r=".46"/>
<circle cx="266.7" cy="177.8" r=".46"/>
<circle cx="266.7" cy="160" r=".46"/>
<circle cx="295.9" cy="125.7" r=".46"/>
<circle cx="224.8" cy="177.8" r=".46"/>
<circle cx="229.9" cy="177.8" r=".46"/>
<circle cx="229.9" cy="160" r=".46"/>
<circle cx="224.8" cy="160" r=".46"/>
<circle cx="303.5" cy="100.3" r=".46"/>
<circle cx="308.6" cy="100.3" r=".46"/>
<circle cx="278.1" cy="123.2" r=".46"/>
<circle cx="278.1" cy="111.8" r=".46"/>
<circle cx="144.8" cy="55.9" r=".46"/>
<circle cx="107.9" cy="88.9" r=".46"/>
<circle cx="162.6" cy="69.9" r=".46"/>
<circle cx="144.8" cy="80" r=".46"/>
<circle cx="170.2" cy="100.3" r=".46"/>
<circle cx="144.8" cy="67.3" r=".46"/>
<circle cx="175.3" cy="100.3" r=".46"/>
<circle cx="175.3" cy="44.5" r=".46"/>
<circle cx="170.2" cy="44.5" r=".46"/>
<circle cx="147.3" cy="226.1" r=".46"/>
<circle cx="147.3" cy="237.5" r=".46"/>
<circle cx="147.3" cy="194.3" r=".46"/>
<circle cx="147.3" cy="250.2" r=".46"/>
<circle cx="165.1" cy="240" r=".46"/>
<circle cx="177.8" cy="158.8" r=".46"/>
<circle cx="172.7" cy="158.8" r=".46"/>
<circle cx="147.3" cy="181.6" r=".46"/>
<circle cx="177.8" cy="214.6" r=".46"/>
<circle cx="172.7" cy="214.6" r=".46"/>
<circle cx="165.1" cy="184.2" r=".46"/>
<circle cx="147.3" cy="170.2" r=".46"/>
<circle cx="144.8" cy="111.8" r=".46"/>
<circle cx="116.8" cy="101.6" r=".46"/>
<circle cx="119.4" cy="215.9" r=".46"/>
<circle cx="110.5" cy="203.2" r=".46"/>
<circle cx="144.8" cy="135.9" r=".46"/>
<circle cx="144.8" cy="123.2" r=".46"/>
<circle cx="162.6" cy="125.7" r=".46"/>
</g>
<g font-size="3.5" fill="#0000c2">
<text x="77.5" y="23.9">BUFFER /</text>
<text x="98.9" y="23.9">ANTI-ALIASING</text>
<text x="128.7" y="23.9">LPF</text>
</g>
<g font-size="2.8" fill="#840000">
<text x="301" y="277.9">Title:</text>
<text x="310.6" y="277.9">PCM3168APAP</text>
<text x="334.3" y="277.9">Analog</text>
<text x="346.6" y="277.9">Input</text>
</g>
<g font-size="2.1" fill="#840000">
<text x="301" y="262">See</text>
<text x="306.3" y="262">Figure</text>
<text x="314.5" y="262">60</text>
<text x="318.7" y="262">from</text>
<text x="325.1" y="262">PCM3168APAP</text>
<text x="342.4" y="262">datasheet,</text>
<text x="355.4" y="262">p.</text>
<text x="358.7" y="262">54</text>
<text x="301" y="265">All</text>
<text x="305.1" y="265">inputs</text>
<text x="313.3" y="265">configured</text>
<text x="326.5" y="265">with</text>
<text x="332.3" y="265">Buffer</text>
<text x="340.3" y="265">and</text>
<text x="345.7" y="265">Anti-Aliasing</text>
<text x="361.9" y="265">LPF</text>
<text x="367.2" y="265">for</text>
<text x="371.6" y="265">Single-Ended</text>
<text x="388.4" y="265">ADC Input</text>
<text x="301" y="273.7">File:</text>
<text x="301" y="271">Sheet:</text>
<text x="307.1" y="273.7">ain.kicad_sch</text>
<text x="309.2" y="271">/Analog</text>
<text x="319.6" y="271">Inputs/</text>
<text x="301" y="281.1">Size:</text>
<text x="307.6" y="281.1">A3</text>
<text x="323" y="281.1">Date:</text>
<text x="330" y="281.1">2026-01-13</text>
<text x="386" y="281.3">Rev:</text>
<text x="392.4" y="281.3">0.1</text>
<text x="301" y="283.9">KiCad</text>
<text x="308.7" y="283.9">E.D.A.</text>
<text x="316.3" y="283.9">9.0.7</text>
<text x="386" y="283.9">Id:</text>
<text x="390.1" y="283.9">2/4</text>
</g>
<g font-size="1.8" fill="#840000">
<text x="35" y="11.9">1</text>
<text x="85" y="11.9">2</text>
<text x="135" y="11.9">3</text>
<text x="185" y="11.9">4</text>
<text x="235" y="11.9">5</text>
<text x="285" y="11.9">6</text>
<text x="335" y="11.9">7</text>
<text x="385" y="11.9">8</text>
<text x="10.3" y="35.9">A</text>
<text x="408.3" y="35.9">A</text>
<text x="10.3" y="85.9">B</text>
<text x="408.2" y="85.9">B</text>
<text x="10.3" y="135.9">C</text>
<text x="408.2" y="135.9">C</text>
<text x="10.3" y="185.9">D</text>
<text x="408.2" y="185.9">D</text>
<text x="10.3" y="235.9">E</text>
<text x="408.3" y="235.9">E</text>
<text x="10.3" y="285.9">F</text>
<text x="35" y="286.9">1</text>
<text x="85" y="286.9">2</text>
<text x="135" y="286.9">3</text>
<text x="185" y="286.9">4</text>
<text x="235" y="286.9">5</text>
<text x="285" y="286.9">6</text>
<text x="335" y="286.9">7</text>
<text x="385" y="286.9">8</text>
<text x="408.3" y="285.9">F</text>
</g>
<g font-size="1.8" fill="#0000c2">
<text x="77.5" y="26.9">As</text>
<text x="77.5" y="28.9">Analog</text>
<text x="80.8" y="26.9">configured:</text>
<text x="85" y="28.9">Input</text>
<text x="91" y="28.9">(from</text>
<text x="97.4" y="28.9">Jack)</text>
<text x="103.6" y="28.9">=</text>
<text x="106.4" y="28.9">2</text>
<text x="108.8" y="28.9">V_{RMS}</text>
<text x="77.5" y="31">Gain</text>
<text x="77.5" y="33">f_{-3</text>
<text x="77.5" y="35.1">Output</text>
<text x="82.8" y="31">=</text>
<text x="84" y="33">dB}</text>
<text x="84.9" y="35.1">=</text>
<text x="85.6" y="31">0.5;</text>
<text x="87.7" y="35.1">1</text>
<text x="88.4" y="33">=</text>
<text x="90.1" y="35.1">V_{RMS}</text>
<text x="91.2" y="33">48kHz;</text>
<text x="212.1" y="152.2">DECOUPLING</text>
</g>
<g font-size="1.8" fill="#006464">
<text x="151.1" y="47.9">C203</text>
<text x="164.2" y="42.8">1.5k</text>
<text x="177.8" y="46.6">C201</text>
<text x="284.5" y="47.9">C204</text>
<text x="297.6" y="42.8">1.5k</text>
<text x="311.2" y="46.6">C202</text>
<text x="150.9" y="50.4">2.2nF</text>
<text x="177.8" y="49.1">22nF</text>
<text x="284.3" y="50.4">2.2nF</text>
<text x="311.2" y="49.1">22nF</text>
<text x="173.2" y="58">GND</text>
<text x="306.6" y="58">GND</text>
<text x="138.2" y="65.6">3.09k</text>
<text x="148.1" y="63.1">OPA4134UA</text>
<text x="150.5" y="60.6">U201A</text>
<text x="271.6" y="65.6">3.09k</text>
<text x="281.4" y="63.1">OPA4134UA</text>
<text x="283.8" y="60.6">U201D</text>
<text x="138.4" y="72">C207</text>
<text x="164.4" y="68.2">47R</text>
<text x="271.8" y="72">C208</text>
<text x="297.8" y="68.2">47R</text>
<text x="137.9" y="74.5">100nF</text>
<text x="148.7" y="73.3">+</text>
<text x="177.8" y="75.8">C205</text>
<text x="271.3" y="74.5">100nF</text>
<text x="282.1" y="73.3">+</text>
<text x="311.2" y="75.8">C206</text>
<text x="90.3" y="82.7">J201</text>
<text x="119.4" y="80.9">C209</text>
<text x="119.5" y="83.4">10uF</text>
<text x="177.8" y="78.3">22nF</text>
<text x="223.7" y="82.7">J202</text>
<text x="252.7" y="80.9">C210</text>
<text x="252.8" y="83.4">10uF</text>
<text x="311.2" y="78.3">22nF</text>
<text x="87" y="85.2">ANALOG_IN1</text>
<text x="135.1" y="87.2">GND</text>
<text x="173.2" y="87.2">GND</text>
<text x="220.3" y="85.2">ANALOG_IN2</text>
<text x="268.5" y="87.2">GND</text>
<text x="306.6" y="87.2">GND</text>
<text x="119.4" y="93.6">C211</text>
<text x="252.7" y="93.6">C212</text>
<text x="97" y="101.2">GND</text>
<text x="119.5" y="96.1">10uF</text>
<text x="164.2" y="98.7">1.5k</text>
<text x="230.4" y="101.2">GND</text>
<text x="252.8" y="96.1">10uF</text>
<text x="297.6" y="98.7">1.5k</text>
<text x="150.9" y="106.3">2.2nF</text>
<text x="151.1" y="103.7">C215</text>
<text x="177.8" y="102.5">C213</text>
<text x="177.8" y="105">22nF</text>
<text x="284.3" y="106.3">2.2nF</text>
<text x="284.5" y="103.7">C216</text>
<text x="311.2" y="102.5">C214</text>
<text x="311.2" y="105">22nF</text>
<text x="110.5" y="108.8">200k</text>
<text x="119.4" y="108.8">200k</text>
<text x="173.2" y="113.9">GND</text>
<text x="243.8" y="108.8">200k</text>
<text x="252.7" y="108.8">200k</text>
<text x="306.6" y="113.9">GND</text>
<text x="105.9" y="116.4">GND</text>
<text x="114.8" y="116.4">GND</text>
<text x="148.1" y="119">OPA4134UA</text>
<text x="150.5" y="116.4">U201B</text>
<text x="239.3" y="116.4">GND</text>
<text x="248.2" y="116.4">GND</text>
<text x="281.4" y="119">OPA4134UA</text>
<text x="283.8" y="116.4">U201C</text>
<text x="138.2" y="121.5">3.09k</text>
<text x="164.4" y="124.1">47R</text>
<text x="271.6" y="121.5">3.09k</text>
<text x="297.8" y="124.1">47R</text>
<text x="137.9" y="130.4">100nF</text>
<text x="138.4" y="127.9">C219</text>
<text x="148.7" y="129.1">+</text>
<text x="177.8" y="131.7">C217</text>
<text x="271.3" y="130.4">100nF</text>
<text x="271.8" y="127.9">C220</text>
<text x="282.1" y="129.1">+</text>
<text x="311.2" y="131.7">C218</text>
<text x="177.8" y="134.2">22nF</text>
<text x="311.2" y="134.2">22nF</text>
<text x="135.1" y="143.1">GND</text>
<text x="173.2" y="143.1">GND</text>
<text x="268.5" y="143.1">GND</text>
<text x="306.6" y="143.1">GND</text>
<text x="222.8" y="154.5">+5V</text>
<text x="259.6" y="154.5">+5V</text>
<text x="166.8" y="157.1">1.5k</text>
<text x="180.3" y="160.9">C221</text>
<text x="153.5" y="164.7">2.2nF</text>
<text x="153.7" y="162.2">C226</text>
<text x="180.3" y="163.4">22nF</text>
<text x="232.4" y="167.2">C222</text>
<text x="242.6" y="167.2">C223</text>
<text x="269.2" y="167.2">C224</text>
<text x="279.4" y="167.2">C225</text>
<text x="175.8" y="172.3">GND</text>
<text x="212.4" y="168.5">OPA4134UA</text>
<text x="217.2" y="171">U201E</text>
<text x="225.7" y="172.6" transform="rotate(-90 225.7 172.6)">V-</text>
<text x="225.7" y="168.1" transform="rotate(-90 225.7 168.1)">V+</text>
<text x="232.4" y="169.8">10uF</text>
<text x="242.6" y="169.8">100pF</text>
<text x="251.6" y="171">OPA2134</text>
<text x="253.9" y="168.5">U202C</text>
<text x="262.5" y="172.6" transform="rotate(-90 262.5 172.6)">V+</text>
<text x="262.5" y="168.1" transform="rotate(-90 262.5 168.1)">V-</text>
<text x="269.2" y="169.8">10uF</text>
<text x="279.4" y="169.8">100pF</text>
<text x="140.8" y="179.9">3.09k</text>
<text x="151.8" y="177.4">OPA2134</text>
<text x="153" y="174.9">U202B</text>
<text x="167" y="182.5">47R</text>
<text x="222.8" y="185">GND</text>
<text x="259.6" y="185">GND</text>
<text x="140.5" y="188.8">100nF</text>
<text x="141" y="186.3">C228</text>
<text x="151.3" y="187.6">+</text>
<text x="180.3" y="190.1">C227</text>
<text x="92.9" y="197">J203</text>
<text x="121.9" y="195.2">C229</text>
<text x="122" y="197.7">10uF</text>
<text x="180.3" y="192.6">22nF</text>
<text x="89.5" y="199.5">ANALOG_IN3</text>
<text x="137.7" y="201.5">GND</text>
<text x="175.8" y="201.5">GND</text>
<text x="121.9" y="207.9">C230</text>
<text x="99.6" y="215.5">GND</text>
<text x="122" y="210.4">10uF</text>
<text x="166.8" y="213">1.5k</text>
<text x="153.5" y="220.6">2.2nF</text>
<text x="153.7" y="218">C232</text>
<text x="180.3" y="216.8">C231</text>
<text x="180.3" y="219.3">22nF</text>
<text x="113" y="223.1">200k</text>
<text x="121.9" y="223.1">200k</text>
<text x="108.5" y="230.7">GND</text>
<text x="117.3" y="230.7">GND</text>
<text x="151.8" y="233.3">OPA2134</text>
<text x="153.1" y="230.7">U202A</text>
<text x="175.8" y="228.2">GND</text>
<text x="140.8" y="235.8">3.09k</text>
<text x="167" y="238.4">47R</text>
<text x="140.5" y="244.7">100nF</text>
<text x="141" y="242.2">C234</text>
<text x="151.3" y="243.4">+</text>
<text x="180.3" y="246">C233</text>
<text x="180.3" y="248.5">22nF</text>
<text x="137.7" y="257.4">GND</text>
<text x="175.8" y="257.4">GND</text>
</g>
<g font-size="1.8" fill="#725600">
<text x="186.9" y="45.3">VIN1+</text>
<text x="320.2" y="45.3">VIN3+</text>
<text x="186.9" y="74.5">VIN1-</text>
<text x="320.2" y="74.5">VIN3-</text>
<text x="148.8" y="80.9">VCOMAD</text>
<text x="282.1" y="80.9">VCOMAD</text>
<text x="186.9" y="101.2">VIN2+</text>
<text x="320.2" y="101.2">VIN4+</text>
<text x="186.9" y="130.4">VIN2-</text>
<text x="320.2" y="130.4">VIN4-</text>
<text x="148.8" y="136.8">VCOMAD</text>
<text x="282.1" y="136.8">VCOMAD</text>
<text x="189.4" y="159.6">VIN5+</text>
<text x="189.4" y="188.8">VIN5-</text>
<text x="151.3" y="195.2">VCOMAD</text>
<text x="189.4" y="215.5">VIN6+</text>
<text x="189.4" y="244.7">VIN6-</text>
<text x="151.3" y="251.1">VCOMAD</text>
</g>
<g font-size="1.8" fill="#840084">
<text x="151.7" y="52.9">X7R</text>
<text x="177.8" y="51.7">X7R</text>
<text x="285.1" y="52.9">X7R</text>
<text x="311.2" y="51.7">X7R</text>
<text x="139" y="77.1">X7R</text>
<text x="272.4" y="77.1">X7R</text>
<text x="177.8" y="80.9">X7R</text>
<text x="311.2" y="80.9">X7R</text>
<text x="120" y="86">X5R</text>
<text x="253.3" y="86">X5R</text>
<text x="120" y="98.7">X5R</text>
<text x="253.3" y="98.7">X5R</text>
<text x="177.8" y="107.5">X7R</text>
<text x="311.2" y="107.5">X7R</text>
<text x="151.7" y="108.8">X7R</text>
<text x="285.1" y="108.8">X7R</text>
<text x="139" y="132.9">X7R</text>
<text x="177.8" y="136.7">X7R</text>
<text x="272.4" y="132.9">X7R</text>
<text x="311.2" y="136.7">X7R</text>
<text x="154.3" y="167.2">X7R</text>
<text x="180.3" y="166">X7R</text>
<text x="232.4" y="172.3">X5R</text>
<text x="242.6" y="172.3">X7R</text>
<text x="269.2" y="172.3">X5R</text>
<text x="279.4" y="172.3">X7R</text>
<text x="141.6" y="191.4">X7R</text>
<text x="180.3" y="195.2">X7R</text>
<text x="122.5" y="200.3">X5R</text>
<text x="122.5" y="213">X5R</text>
<text x="180.3" y="221.8">X7R</text>
<text x="154.3" y="223.1">X7R</text>
<text x="141.6" y="247.2">X7R</text>
<text x="180.3" y="251">X7R</text>
</g>
<g font-size="1.8" fill="#0f0f0f">
<text x="125.7" y="67">ANA_IN1L</text>
<text x="259.1" y="67">ANA_IN2L</text>
<text x="99.1" y="88.6">AIN1_L</text>
<text x="232.4" y="88.6">AIN2_L</text>
<text x="99.1" y="91.1">AIN1_R</text>
<text x="232.4" y="91.1">AIN2_R</text>
<text x="125.7" y="122.8">ANA_IN1R</text>
<text x="259.1" y="122.8">ANA_IN2R</text>
<text x="128.3" y="181.3">ANA_IN3L</text>
<text x="101.6" y="202.9">AIN3_L</text>
<text x="101.6" y="205.4">AIN3_R</text>
<text x="128.3" y="237.1">ANA_IN3R</text>
</g>
<g font-size="1.8" fill="#a90000">
<text x="146.6" y="67.1">2</text>
<text x="159.3" y="69.6">1</text>
<text x="279.4" y="67.1">13</text>
<text x="292.1" y="69.6">14</text>
<text x="146.6" y="72.1">3</text>
<text x="279.4" y="72.1">12</text>
<text x="95.9" y="88.6">T</text>
<text x="229.3" y="88.6">T</text>
<text x="95.8" y="91.2">R</text>
<text x="95.8" y="93.7">S</text>
<text x="229.1" y="91.2">R</text>
<text x="229.2" y="93.7">S</text>
<text x="146.6" y="122.9">6</text>
<text x="159.3" y="125.5">7</text>
<text x="280" y="122.9">9</text>
<text x="292.7" y="125.5">8</text>
<text x="146.6" y="128">5</text>
<text x="279.4" y="128">10</text>
<text x="224.5" y="163.9" transform="rotate(-90 224.5 163.9)">4</text>
<text x="261.4" y="163.9" transform="rotate(-90 261.4 163.9)">4</text>
<text x="224.5" y="175.9" transform="rotate(-90 224.5 175.9)">11</text>
<text x="261.4" y="175.3" transform="rotate(-90 261.4 175.3)">8</text>
<text x="149.2" y="181.4">6</text>
<text x="161.9" y="183.9">7</text>
<text x="149.2" y="186.4">5</text>
<text x="98.5" y="202.9">T</text>
<text x="98.3" y="205.5">R</text>
<text x="98.4" y="208">S</text>
<text x="149.2" y="237.2">2</text>
<text x="161.9" y="239.8">1</text>
<text x="149.2" y="242.3">3</text>
</g>
<g font-size="1.4" fill="#006464">
<text x="164.3" y="40.1">R201</text>
<text x="297.6" y="40.1">R202</text>
<text x="138.9" y="63">R203</text>
<text x="164.3" y="65.5">R205</text>
<text x="272.2" y="63">R204</text>
<text x="297.6" y="65.5">R206</text>
<text x="164.3" y="96">R207</text>
<text x="297.6" y="96">R208</text>
<text x="110.5" y="106.1">R209</text>
<text x="119.3" y="106.1">R210</text>
<text x="243.8" y="106.1">R211</text>
<text x="252.7" y="106.1">R212</text>
<text x="138.9" y="118.8">R213</text>
<text x="272.2" y="118.8">R214</text>
<text x="164.3" y="121.4">R215</text>
<text x="297.6" y="121.4">R216</text>
<text x="166.8" y="154.4">R217</text>
<text x="141.4" y="177.3">R218</text>
<text x="166.8" y="179.8">R219</text>
<text x="166.8" y="210.3">R220</text>
<text x="113" y="220.4">R221</text>
<text x="121.9" y="220.4">R222</text>
<text x="141.4" y="233.1">R223</text>
<text x="166.8" y="235.7">R224</text>
</g>
</svg>
